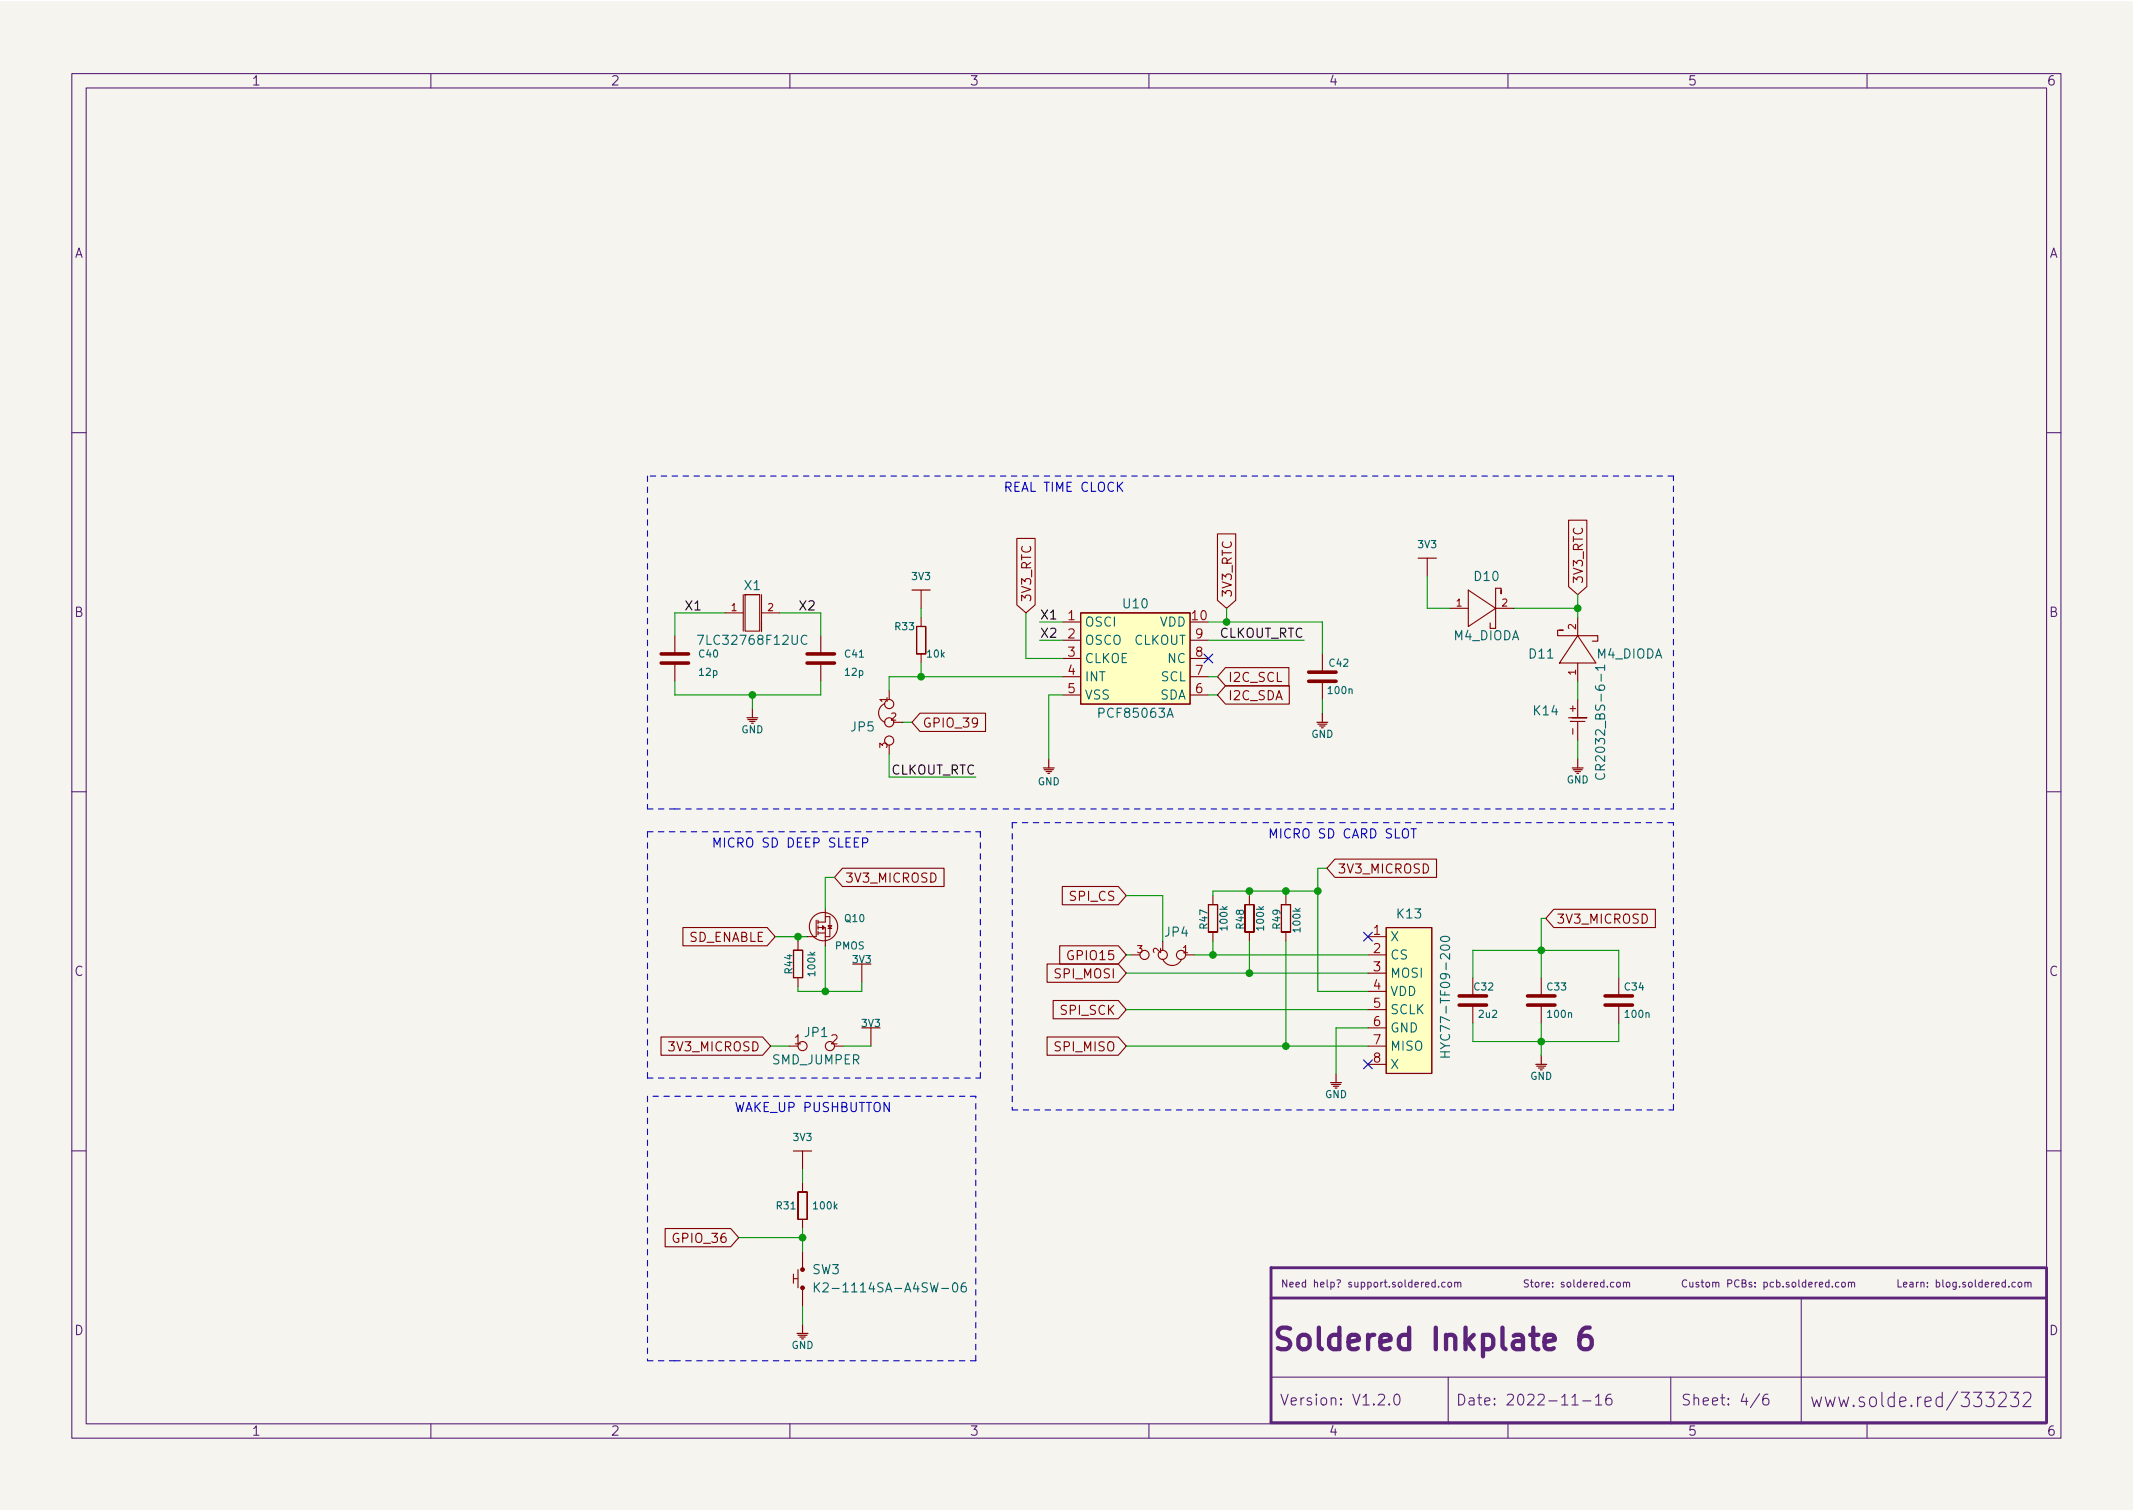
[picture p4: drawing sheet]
<svg xmlns="http://www.w3.org/2000/svg" width="297mm" height="210mm" viewBox="0 0 297 210" stroke-linecap="round" stroke-linejoin="round" font-family="sans-serif">
<path d="M0 .2h297v210.1h-297z" fill="#f5f4ef" stroke="#f5f4ef" stroke-width=".14"/>
<g fill="none" stroke="#5b2379" stroke-width=".15">
<path d="M10 10.2h277v190.1h-277zM12 12.2h273v186.1h-273zM60 10.2v2M110 10.2v2M160 10.2v2M210 10.2v2M260 10.2v2M10 60.2h2M285 60.2h2M10 110.2h2M285 110.2h2M10 160.2h2"/>
<path d="M199.9 178.6l-.3-.1-.2 .2 .1 .5h.4M199.9 178.2v1M200.3 179.1v.1M201.2 178.6l-.2-.1-.2 .2 .1 .5h.3M201.7 178.6l.3-.1 .1 .2v.3l-.1 .2h-.3l-.1-.2zM202.6 178.6l.1-.1 .3 .1v.6M202.6 178.5v.7M203 178.7l.1-.2 .3 .1v.6M225.2 178.6l.1-.1 .3 .1v.4v.2h-.3l-.1-.1zM226.1 178.6l.1-.1 .3 .1v.6M226.1 178.5v.7M226.5 178.7l.1-.2 .3 .1v.6"/>
<path d="M234.9 178.3a.47 .47 0 0 0-.7 .3 .47 .47 0 0 0 .5 .6l.2-.1M235.3 178.5l.1 .7h.2l.1-.1M235.7 178.5v.7M236.6 178.6l-.3-.1-.1 .2v.1l.4 .1v.3h-.4M236.9 178.5h.4M237 178.2v.9l.3 .1M237.6 178.6l.3-.1 .2 .2v.3l-.2 .2h-.3v-.2zM238.5 178.6l.1-.1 .3 .1v.6M238.5 178.5v.7M238.9 178.7l.2-.2 .2 .1 .1 .6M240.6 178.7h.5l.1-.2-.1-.2-.5-.1v1M242.2 178.3a.47 .47 0 0 0-.7 .3 .47 .47 0 0 0 .5 .6l.2-.1"/>
<path d="M242.6 178.7l.4-.1 .1-.1v-.2l-.5-.1v1h.4l.1-.1 .1-.2-.3-.2M243.9 178.6l-.2-.1-.1 .2v.1l.3 .1v.3h-.3M244.4 179.1v.1M244.4 178.6v.1M245.6 178.6l.3-.1 .2 .2-.1 .5h-.4M245.6 178.5v1M247 178.6l-.3-.1-.2 .2 .1 .5h.4M247.4 178.6l.3-.1 .2 .2-.1 .5h-.4M247.4 178.2v1M248.3 179.1v.1M249.1 178.6l-.2-.1-.2 .2 .1 .1 .3 .1v.3h-.4M249.6 178.6l.3-.1 .2 .2v.3l-.2 .2h-.3v-.2z"/>
<path d="M250.5 178.2v.9l.1 .1M251.5 178.6l-.3-.1-.2 .2 .1 .5h.4M251.5 178.2v1M251.9 178.9l.5-.1-.1-.2-.3-.1-.1 .2v.5h.4M252.8 178.5v.7M253.1 178.5l-.3 .2M253.4 178.9l.4-.1v-.2l-.3-.1-.1 .2v.5h.4M254.7 178.6l-.3-.1-.2 .2 .1 .5h.4M254.7 178.2v1M255.2 179.1v.1M256.1 178.6l-.3-.1-.2 .2 .1 .5h.4M256.5 178.6l.1-.1 .3 .1 .1 .4-.1 .2h-.3l-.1-.1z"/>
<path d="M257.4 178.6l.2-.1 .2 .1v.6M257.4 178.5v.7M257.8 178.7l.2-.2 .2 .1 .1 .6M280.6 178.6l-.2-.1-.2 .2 .1 .5h.3M281.1 178.6l.1-.1 .3 .1 .1 .4-.1 .2h-.3l-.1-.1zM282 178.6l.1-.1 .3 .1v.6M282 178.5v.7M282.4 178.7l.2-.2 .2 .1v.6M285 160.2h2M60 198.3v2M110 198.3v2M160 198.3v2"/>
<path d="M177 191.8h108M193.5 195.5v.1h-.1l.1-.1v.1M194.3 194.2a.36 .36 0 0 1 .6 .2 .77 .77 0 0 1-.4 1.2 1 1 0 0 1-.2-1.4zM201.7 191.8v6.5M210 198.3v2M218.9 195.6h.9M220.4 195.1h1.2M222.2 194.6l.4-.5v1.5M222.2 195.6h.9M224.3 194.1a.59 .59 0 0 0-.7 .7v.5l.2 .3h.4l.2-.1 .1-.5-.2-.2-.4-.1-.3 .3M232.7 191.8v6.5M245.1 194.1l-1.3 1.9"/>
<path d="M246.2 194.1a.59 .59 0 0 0-.7 .7v.5l.1 .3h.5l.2-.1v-.5l-.1-.2-.4-.1-.3 .3M250.8 180.7v17.6M260 198.3v2M270.5 194.6l-.5-.1-.4 .4v.6l.2 .3 .2 .1 .5-.1M270.5 193.9v2M272.6 193.8l-1.5 2.5M281.8 194.1l.2-.2h.5a.56 .56 0 0 1 .2 .8l-1 1.2h1.1"/>
</g>
<path d="M221.4 184.9a1.19 1.19 0 0 0-1.5 1.3v1.1l.3 .4 .3 .2h.6l.4-.3 .2-.3v-.7l-.3-.4-.3-.2h-.6l-.3 .2-.3 .4" fill="none" stroke="#5b2379" stroke-width=".6"/>
<path d="M284.8 176.5h-107.8v21.6h107.9M285 176.5v21.6M177 180.7h108" fill="none" stroke="#5b2379" stroke-width=".4"/>
<g fill="none" stroke="#840000" stroke-width=".15">
<path d="M141.6 75h2.5v9.2l-1.2 1.1-1.3-1.1zM169.5 74.3h2.6v9.3l-1.3 1.1-1.3-1.1zM198.8 77.7v2.6M218.4 72.4h2.6v9.3l-1.3 1.1-1.3-1.1zM94 88.5v2.6M94 92.3v2.6M101 85.3h2.5M103.5 82.8v5.1M103.8 82.8v5.1h2v-5.1h-2h1.7M106 82.8v5.1v-1.3M106 85.3h2.6M114.3 88.5v2.6"/>
<path d="M114.3 92.3v2.6M123.2 98a1.42 1.42 0 0 0-.8 1.3 1.42 1.42 0 0 0 .8 1.3M123.8 96.1v1.3M127.6 91l1.3 .1zM127.6 87.2l.1 3.9zM127.6 87.2h1.3zM128.1 99.3h9.1v2.5h-9.1l-1.1-1.2zM128.3 82.2v2.5M128.3 86v1.2M128.3 91.1v1.2M128.9 87.2v3.9zM148 86.6h2.5"/>
<path d="M148 89.1h2.5M148 91.7h2.5M148 94.2h2.5M148 96.8h2.5M150.5 85.3h15.2v12.7h-15.2zM165.7 89.1h2.6M165.7 91.7h2.6M165.7 94.2h2.6M165.7 96.8h2.6M170.7 95.5h8.8v2.5h-8.8l-1.2-1.2zM170.7 93h8.8v2.5h-8.8l-1.2-1.3zM184.1 91.1v2.5"/>
<path d="M184.1 94.9v2.5M201.9 84.7h2.6M204.5 82.2l3.8 2.5-3.8 2.5zM208.3 84.7h2.5M209 82.2v.5v-.8h-.7v5.6h-.8v-.8M217.2 87.8h.5h-.8v.7h5.6v.8h-.8M218.4 99.9h2.6h-2.1M219.7 88.5l2.5 3.8h-5zM219.7 86v2.5M219.7 92.3v2.6M219.7 97.4v2.5M123.8 103.8v1.2"/>
<path d="M124.5 100.6h1.2M185.9 119.6h14.1v2.6h-14.1l-1.1-1.3zM218.9 100.5h-.2h2M219.7 100.6v2.5M95.1 129.2h11.7l1.1 1.2-1.1 1.3h-11.7zM110.5 136.1h1.3zM110.5 132.3v3.8zM110.5 132.3h1.3zM111.1 131.1v1.2M111.1 136.1v1.3M111.8 132.3v3.8zM113.7 128.1v2.3h-1.3"/>
<path d="M113.9 129.2h1v.7M113.9 128.1v.5M113.9 128.9v.5M113.9 129.7v.5M113.9 129.9h1M114.6 128.9l.2 .3-.2 .2zM114.9 127.6h.7v2.8h-.7M114.9 126.6v1.8h-1M114.9 129.9v1.8M115.3 128.9h.5l-.2 .4zM115.3 129.3h.5M117.3 120.9h14.2v2.5h-14.2l-1.1-1.2z"/>
<path d="M120 134.2v2.6M145.8 134.2h9.9l1.1 1.3-1.1 1.3h-9.9zM146.7 139.3h9l1.1 1.3-1.1 1.3h-9zM147.6 131.7h8.1l1.1 1.3-1.1 1.2h-8.1zM147.9 123.4h7.8l1.1 1.3-1.1 1.3h-7.8zM157.5 133h1.2M161.9 131.1v1.2M161.9 133.5a1.42 1.42 0 0 0 1.3 .9 1.42 1.42 0 0 0 1.3-.8M165.1 133h1.3M168.3 129.8h1.2zM168.3 126v3.8zM168.3 126h1.2z"/>
<path d="M168.9 124.7v1.3M168.9 129.8v1.3M169.5 126l.1 3.8zM173.4 129.8h1.2zM173.4 126v3.8zM173.4 126h1.2zM174 124.7v1.3M174 129.8v1.3M174.6 126l.1 3.8zM178.4 129.8h1.3zM178.4 126l.1 3.8zM178.4 126h1.3z"/>
<path d="M179.1 124.7v1.3M179.1 129.8v1.3M179.7 126v3.8zM190.5 130.4h2.5M190.5 133h2.5M190.5 135.5h2.5M190.5 138h2.5M193 129.2h6.4v20.3h-6.4zM205.1 136.1v2.6M205.1 139.9v2.6M214.6 136.1v2.6M214.6 139.9v2.6"/>
<path d="M216.4 126.6h14.1v2.6h-14.1l-1.1-1.3zM225.4 136.1v2.6M225.4 139.9v2.6M92.1 144.4h14.1l1.1 1.3-1.1 1.2h-14.1zM109.9 145.7h1.2M116.2 145.7h1.3M121.3 143.1v2.6M145.8 144.4h9.9l1.1 1.3-1.1 1.2h-9.9zM190.5 140.6h2.5M190.5 143.1h2.5M190.5 145.7h2.5M190.5 148.2h2.5"/>
<path d="M92.6 171.1h9.2l1.1 1.2-1.1 1.3h-9.2zM110.5 178h.6M110.5 177.4v1.3M111.1 169.8h1.3zM111.1 166l.1 3.8zM111.1 166h1.3zM111.1 176.8v2.5M111.8 160.3v2.5M111.8 164.7v1.3M111.8 169.8v1.3M111.8 174.2v2.6M111.8 179.3v2.6"/>
<path d="M112.4 166v3.8z"/>
<circle cx="123.8" cy="98" r=".63"/>
<circle cx="123.8" cy="103.1" r=".63"/>
<circle cx="123.8" cy="100.6" r=".63"/>
<circle cx="114.7" cy="129" r="1.97"/>
<circle cx="159.4" cy="133" r=".63"/>
<circle cx="161.9" cy="133" r=".63"/>
<circle cx="164.5" cy="133" r=".63"/>
<circle cx="111.8" cy="145.7" r=".63"/>
<circle cx="115.6" cy="145.7" r=".63"/>
</g>
<path d="M92.1 92.3h3.8M92.1 91.1h3.8M112.4 92.3h3.8M112.4 91.1h3.8M182.2 94.9h3.9M182.2 93.6h3.9M203.2 139.9h3.8M203.2 138.7h3.8M212.7 139.9h3.8M212.7 138.7h3.8M223.5 139.9h3.8M223.5 138.7h3.8" fill="none" stroke="#840000" stroke-width=".5"/>
<g fill="none" stroke="#006464" stroke-width=".15">
<path d="M97.1 88.5h.9l-.6 1.2M112.4 88.6a.51 .51 0 0 0-.7 0 .51 .51 0 0 0-.1 .6 .48 .48 0 0 0 .2 .5 .48 .48 0 0 0 .6-.1M223.5 93h-1.3l.4 .3M223.5 92.6v.7M222.3 107.7a.51 .51 0 0 0 0 .7 .51 .51 0 0 0 .6 .1 .48 .48 0 0 0 .5-.2 .48 .48 0 0 0-.1-.6M200.7 130.5l.4-.1h.5l.2 .2 .1 .2a.79 .79 0 0 1-1.3 0zM200.6 147.2h1.3M200.6 146.5h1.3M201.2 146.5v.7M113.4 178.6v1.3M113.6 179.2l.5 .7M114.1 178.6l-.7 .7"/>
<path d="M114.6 178.7l.2-.1h.3l.2 .1v.3v.2l-.7 .7h.7M132.8 178.7l.3-.1a.79 .79 0 0 1 0 1.3l-.3-.1-.1-.1-.1-.6zM134.5 178.6a.5 .5 0 0 0-.6 .6v.5l.1 .1 .3 .1 .2-.1 .1-.5-.1-.1-.4-.1-.2 .2"/>
</g>
<g fill="none" stroke="#840000" stroke-width=".16">
<path d="M197.5 77.7h2.5M104 99.9h1.5M104.8 98.7v1.2M127 82.2h2.5M184.1 99.3v1.3M104.1 100.2h1.3M104.4 100.5h.8M145.3 106.9h1.5M145.4 107.2h1.3M145.7 107.4h.7M145.9 107.7h.3M146 105.7v1.2"/>
<path d="M183.4 100.6h1.5M183.5 100.8h1.3M183.8 101.1h.7M218.9 106.9h1.6M219.1 107.2h1.2M219.3 107.4h.8M219.7 105.7v1.2M118.7 134.2h2.6M120 143.1h2.6M185.3 150.7h1.5M185.4 151h1.3M185.7 151.3h.7"/>
<path d="M186.1 149.5v1.2M213.9 148.2h1.5M214 148.5h1.3M214.2 148.7h.8M214.6 146.9v1.3M110.5 160.3h2.5M111 185.7h1.5M111.1 185.9h1.3M111.4 186.2h.7M111.8 184.4v1.3"/>
</g>
<g fill="#ffffc2" stroke="#ffffc2" stroke-width=".14">
<path d="M193 129.2h6.4v20.3h-6.4z"/>
<path d="M150.5 85.3h15.2v12.7h-15.2z"/>
</g>
<g fill="#840000" stroke="#840000" stroke-width=".15">
<circle cx="111.8" cy="179.3" r=".25"/>
<circle cx="111.8" cy="176.8" r=".25"/>
</g>
<path d="M155.8 67.7l.5 .7M156.3 67.1l-.7 .8M120.1 117.3h.6l.1-.2v-.3l-.2-.1h-.5v1.2M196.5 115.4h.7M196.9 115.4v1.3" fill="none" stroke="#0000c2" stroke-width=".15"/>
<g fill="none" stroke="#0000c2" stroke-width=".15" stroke-dasharray=".8 .8">
<path d="M90.2 66.3v46.3M233 66.3h-142.8M90.2 115.8v34.3M90.2 112.6h3.8M90.2 115.8h46.3M94 112.6h139M141 114.5v40.1M233 112.6v-46.3M233 114.5h-92M90.2 152.6v36.9M90.2 150.1h46.3M135.9 152.6h-45.7"/>
<path d="M136.5 150.1v-34.3M141 154.6h92M233 154.6v-40.1M90.2 189.5h3.8M94 189.5h41.9M135.9 189.5v-36.9"/>
</g>
<g fill="none" stroke="#009600" stroke-width=".15">
<path d="M94 94.9v1.9h20.3v-1.9M101 85.3h-7v3.2M104.8 96.8v1.9M108.6 85.3h5.7v3.2M128.3 84.7v1.3M128.3 92.3v1.9M142.9 85.3v6.4h5.1M144.8 86.6h3.2M144.8 89.1h3.2M148 96.8h-2v8.9M148 94.2h-24.2v1.9M168.3 96.8h1.2"/>
<path d="M168.3 94.2h1.2M168.3 86.6h15.8v4.5M168.3 89.1h13.3M170.8 84.7v1.9M184.1 97.4v1.9M198.8 80.3v4.4h3.1M210.8 84.7h8.9M219.7 82.8v3.2M219.7 94.9v2.5M123.8 105v3.2h12.1M125.7 100.6h1.3M219.7 103.1v2.6"/>
<path d="M107.9 130.4h4.5M111.1 130.4v.7M114.9 131.7v6.3M116.2 122.2h-1.3v4.4M120 136.8v1.2h-8.9v-.6M156.8 135.5h33.7M156.8 133h.7M156.8 124.7h5.1v6.4M166.4 133h24.1M168.9 131.1v1.9M174 124.1v.6M174 131.1v4.4"/>
<path d="M179.1 124.1v.6M179.1 131.1v14.6M183.5 124.1h-14.6v.6M184.8 120.9h-1.3v17.1h7M205.1 136.1v-3.8h20.3v3.8M215.3 127.9h-.7v8.2M107.3 145.7h2.6M117.5 145.7h3.8M156.8 145.7h33.7M156.8 140.6h33.7M190.5 143.1h-4.4v6.4M205.1 142.5v2.5h20.3v-2.5"/>
<path d="M214.6 142.5v4.4M102.9 172.3h8.9M111.8 162.8v1.9M111.8 171.1v3.1M111.8 181.9v2.5"/>
</g>
<path d="M167.7 91.1l1.2 1.2M168.9 91.1l-1.2 1.2M189.9 129.8l1.2 1.2M191.1 129.8l-1.2 1.2M189.9 147.6l1.2 1.2M191.1 147.6l-1.2 1.2" fill="none" stroke="#000084" stroke-width=".15"/>
<g fill="#009600" stroke="#009600" stroke-width=".15">
<circle cx="179.1" cy="145.7" r=".46"/>
<circle cx="214.6" cy="132.3" r=".46"/>
<circle cx="214.6" cy="145" r=".46"/>
<circle cx="114.9" cy="138" r=".46"/>
<circle cx="111.1" cy="130.4" r=".46"/>
<circle cx="104.8" cy="96.8" r=".46"/>
<circle cx="111.8" cy="172.3" r=".46"/>
<circle cx="168.9" cy="133" r=".46"/>
<circle cx="174" cy="124.1" r=".46"/>
<circle cx="128.3" cy="94.2" r=".46"/>
<circle cx="219.7" cy="84.7" r=".46"/>
<circle cx="183.5" cy="124.1" r=".46"/>
<circle cx="179.1" cy="124.1" r=".46"/>
<circle cx="170.8" cy="86.6" r=".46"/>
<circle cx="174" cy="135.5" r=".46"/>
</g>
<text font-size="4.2" fill="#5b2379" x="177" y="188">Soldered Inkplate 6</text>
<g font-size="2.8" fill="#5b2379">
<text x="252" y="196">www.solde.red/</text>
<text x="272.8" y="196">333232</text>
</g>
<g font-size="2.1" fill="#5b2379">
<text x="178.2" y="195.7">Version: V1.2.0</text>
<text x="202.7" y="195.7">Date: 2022-11-16</text>
<text x="234" y="195.7">Sheet: 4/6</text>
</g>
<g font-size="1.8" fill="#5b2379">
<text x="35" y="11.9">1</text>
<text x="85" y="11.9">2</text>
<text x="135" y="11.9">3</text>
<text x="185" y="11.9">4</text>
<text x="235" y="11.9">5</text>
<text x="285" y="11.9">6</text>
<text x="10.3" y="35.9">A</text>
<text x="285.3" y="35.9">A</text>
<text x="10.3" y="85.9">B</text>
<text x="285.3" y="85.9">B</text>
<text x="10.3" y="135.9">C</text>
<text x="285.3" y="135.9">C</text>
<text x="10.3" y="185.9">D</text>
<text x="285.3" y="185.9">D</text>
<text x="35" y="199.9">1</text>
<text x="85" y="199.9">2</text>
<text x="135" y="199.9">3</text>
<text x="185" y="199.9">4</text>
<text x="235" y="199.9">5</text>
<text x="285" y="199.9">6</text>
</g>
<g font-size="1.8" fill="#0000c2">
<text x="139.7" y="68.5">REAL TIME CLOCK</text>
<text x="99.1" y="118">MICRO SD DEEP SLEEP</text>
<text x="176.5" y="116.7">MICRO SD CARD SLOT</text>
<text x="102.2" y="154.8">WAKE_UP PUSHBUTTON</text>
</g>
<g font-size="1.8" fill="#006464">
<text x="103.7" y="82.2">X1</text>
<text x="205.4" y="80.9">D10</text>
<text x="97.8" y="89.8">7LC32768F12UC</text>
<text x="151" y="87.2">OSCI</text>
<text x="151" y="89.8">OSCO</text>
<text x="156.5" y="84.7">U10</text>
<text x="157.9" y="89.8">CLKOUT</text>
<text x="161.5" y="87.2">VDD</text>
<text x="202.4" y="89.1">M4_DIODA</text>
<text x="151" y="92.3">CLKOE</text>
<text x="151" y="94.9">INT</text>
<text x="161.7" y="94.9">SCL</text>
<text x="162.7" y="92.3">NC</text>
<text x="213" y="91.7">D11</text>
<text x="222.4" y="91.7">M4_DIODA</text>
<text x="118.5" y="101.8">JP5</text>
<text x="151" y="97.4">VSS</text>
<text x="153.2" y="99.9">PCF85063A</text>
<text x="161.5" y="97.4">SDA</text>
<text x="213.6" y="99.6">K14</text>
<text x="223.5" y="107.1" transform="rotate(-90 223.5 107.1)">CR2032_BS-6-1</text>
<text x="162.3" y="130.4">JP4</text>
<text x="193.5" y="131.1">X</text>
<text x="194.6" y="127.9">K13</text>
<text x="193.5" y="133.6">CS</text>
<text x="193.5" y="136.1">MOSI</text>
<text x="193.5" y="138.7">VDD</text>
<text x="193.5" y="141.2">SCLK</text>
<text x="193.5" y="143.8">GND</text>
<text x="107.5" y="148.2">SMD_JUMPER</text>
<text x="112.1" y="144.4">JP1</text>
<text x="193.5" y="146.3">MISO</text>
<text x="193.5" y="148.8">X</text>
<text x="201.9" y="145.8" transform="rotate(-90 201.9 145.8)">HYC77-TF09-200</text>
<text x="113.1" y="177.4">SW3</text>
<text x="115.2" y="180">K2-1114SA-A4SW-06</text>
</g>
<g font-size="1.8" fill="#840000">
<text x="143.6" y="83.9" transform="rotate(-90 143.6 83.9)">3V3_RTC</text>
<text x="171.5" y="83.3" transform="rotate(-90 171.5 83.3)">3V3_RTC</text>
<text x="220.4" y="81.4" transform="rotate(-90 220.4 81.4)">3V3_RTC</text>
<text x="171" y="95">I2C_SCL</text>
<text x="128.4" y="101.3">GPIO_39</text>
<text x="171" y="97.5">I2C_SDA</text>
<text x="117.6" y="122.9">3V3_MICROSD</text>
<text x="149.1" y="125.4">SPI_CS</text>
<text x="186.2" y="121.6">3V3_MICROSD</text>
<text x="95.8" y="131.1">SD_ENABLE</text>
<text x="216.7" y="128.6">3V3_MICROSD</text>
<text x="147.1" y="136.2">SPI_MOSI</text>
<text x="149" y="133.7">GPIO15</text>
<text x="147.8" y="141.3">SPI_SCK</text>
<text x="93.4" y="146.4">3V3_MICROSD</text>
<text x="147.1" y="146.4">SPI_MISO</text>
<text x="94.1" y="173.1">GPIO_36</text>
</g>
<g font-size="1.8" fill="#0f0f0f">
<text x="95.2" y="85">X1</text>
<text x="111.1" y="85">X2</text>
<text x="144.8" y="88.8">X2</text>
<text x="144.8" y="86.3">X1</text>
<text x="169.6" y="88.8">CLKOUT_RTC</text>
<text x="123.9" y="107.8">CLKOUT_RTC</text>
</g>
<g font-size="1.8" fill="#a90000">
<text x="148.7" y="86.4">1</text>
<text x="148.7" y="88.9">2</text>
<text x="166" y="86.4">10</text>
<text x="166.5" y="88.9">9</text>
<text x="148.7" y="91.4">3</text>
<text x="148.7" y="94">4</text>
<text x="166.5" y="94">7</text>
<text x="166.5" y="91.4">8</text>
<text x="148.7" y="96.5">5</text>
<text x="166.5" y="96.5">6</text>
<text x="191.3" y="130.2">1</text>
<text x="191.3" y="132.7">2</text>
<text x="191.3" y="135.2">3</text>
<text x="191.3" y="137.8">4</text>
<text x="191.3" y="140.3">5</text>
<text x="191.3" y="142.9">6</text>
<text x="110.6" y="145.4">1</text>
<text x="115.7" y="145.4">2</text>
<text x="191.3" y="145.4">7</text>
<text x="191.3" y="147.9">8</text>
</g>
<g font-size="1.4" fill="#006464">
<text x="197.5" y="76.3">3V3</text>
<text x="127" y="80.8">3V3</text>
<text x="124.7" y="87.7">R33</text>
<text x="97.4" y="91.6">C40</text>
<text x="97.4" y="94.1">12p</text>
<text x="117.7" y="91.6">C41</text>
<text x="117.7" y="94.1">12p</text>
<text x="129.2" y="91.6">10k</text>
<text x="185.2" y="92.8">C42</text>
<text x="185.1" y="96.6">100n</text>
<text x="103.2" y="102.1">GND</text>
<text x="182.6" y="102.7">GND</text>
<text x="144.5" y="109.3">GND</text>
<text x="218.2" y="109.1">GND</text>
<text x="117.7" y="128.4">Q10</text>
<text x="168.1" y="129.3" transform="rotate(-90 168.1 129.3)">R47</text>
<text x="170.9" y="129.4" transform="rotate(-90 170.9 129.4)">100k</text>
<text x="173.2" y="129.3" transform="rotate(-90 173.2 129.3)">R48</text>
<text x="176" y="129.4" transform="rotate(-90 176 129.4)">100k</text>
<text x="178.3" y="129.3" transform="rotate(-90 178.3 129.3)">R49</text>
<text x="181.1" y="129.7" transform="rotate(-90 181.1 129.7)">100k</text>
<text x="110.4" y="135.5" transform="rotate(-90 110.4 135.5)">R44</text>
<text x="113.5" y="135.8" transform="rotate(-90 113.5 135.8)">100k</text>
<text x="116.3" y="132.2">PMOS</text>
<text x="118.8" y="134.1">3V3</text>
<text x="205.3" y="137.9">C32</text>
<text x="215.5" y="137.9">C33</text>
<text x="226.3" y="137.9">C34</text>
<text x="120" y="143">3V3</text>
<text x="206" y="141.7">2u2</text>
<text x="215.6" y="141.7">100n</text>
<text x="226.4" y="141.7">100n</text>
<text x="184.5" y="152.9">GND</text>
<text x="213.1" y="150.4">GND</text>
<text x="110.5" y="158.9">3V3</text>
<text x="108.2" y="168.4">R31</text>
<text x="113.4" y="168.4">100k</text>
<text x="110.2" y="187.8">GND</text>
</g>
<g font-size="1.4" fill="#a90000">
<text x="101.8" y="85.1">1</text>
<text x="106.9" y="85.1">2</text>
<text x="202.8" y="84.4">1</text>
<text x="209.2" y="84.4">2</text>
<text x="219.5" y="87.6" transform="rotate(-90 219.5 87.6)">2</text>
<text x="219.5" y="94" transform="rotate(-90 219.5 94)">1</text>
<text x="123.6" y="97.8" transform="rotate(-90 123.6 97.8)">1</text>
<text x="124.1" y="100.3">2</text>
<text x="219.5" y="99.1" transform="rotate(-90 219.5 99.1)">+</text>
<text x="123.6" y="104.1" transform="rotate(-90 123.6 104.1)">3</text>
<text x="219.5" y="102.1" transform="rotate(-90 219.5 102.1)">-</text>
<text x="158.4" y="132.7">3</text>
<text x="161.7" y="132.7" transform="rotate(-90 161.7 132.7)">2</text>
<text x="164.7" y="132.7">1</text>
</g>
<g font-size="1.4" fill="#5b2379">
<text x="178.3" y="179.3">Need help? support.soldered.com</text>
<text x="212" y="179.3">Store: soldered.com</text>
<text x="264" y="179.3">Learn: blog.soldered.com</text>
</g>
</svg>
